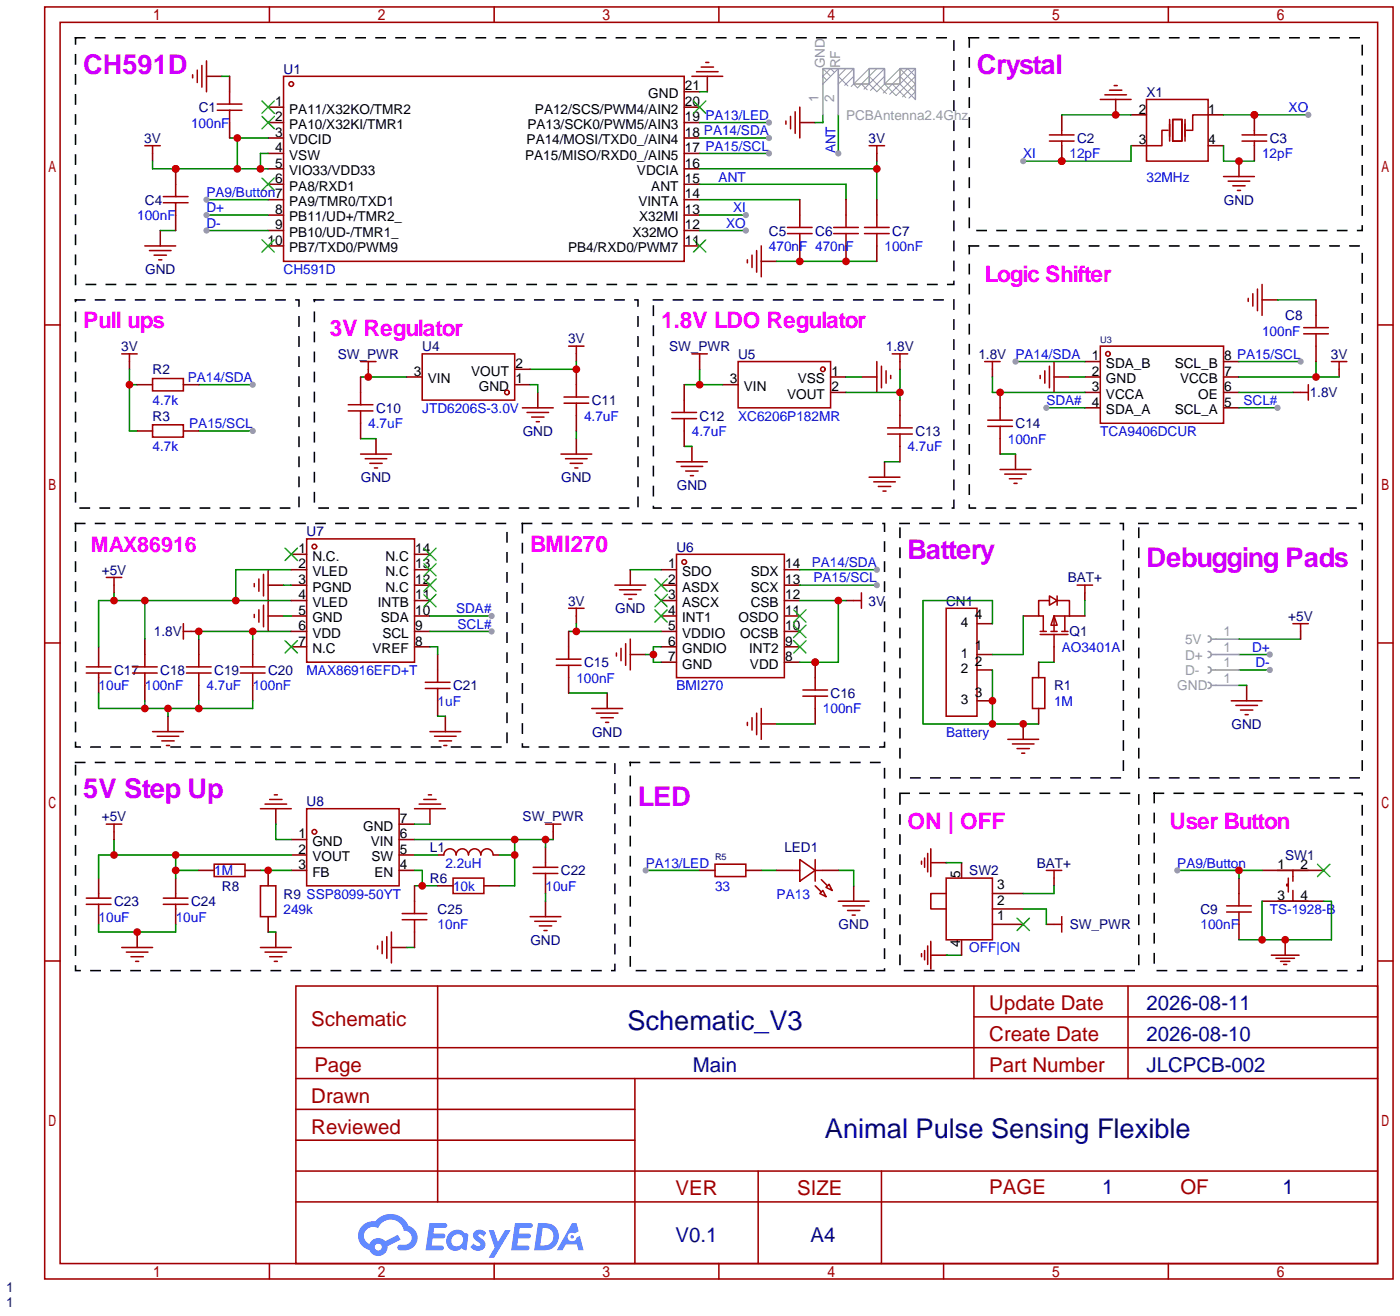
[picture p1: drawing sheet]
<svg xmlns="http://www.w3.org/2000/svg" width="231mm" height="217mm" viewBox="0 0 231 217" stroke-linecap="round" stroke-linejoin="round" font-family="sans-serif">
<g fill="none" stroke="#a10000" stroke-width=".25">
<path d="M7.4 1.1h222.2v209.6h-222.2zM9.9 3.7h217.2v204.5h-217.2zM44.4 1.1v2.6M81.4 1.1v2.6M118.5 1.1v2.6M155.5 1.1v2.6M192.6 1.1v2.6M7.4 53.5h2.5M227.1 53.5h2.5M7.4 105.9h2.5M227.1 105.9h2.5M7.4 158.3h2.5"/>
<path d="M227.1 158.3h2.5M48.8 177.7h178.3M48.8 172.6h178.3M48.8 162.4h178.3v45.8h-178.3zM72.1 162.4v35.6M104.6 177.7v30.5M160.5 167.5h66.6M160.5 162.4v15.3M185.9 162.4v15.3M48.8 198h178.3M48.8 192.9h178.3M48.8 182.8h55.8"/>
<path d="M48.8 187.8h55.8M125 192.9v15.3M145.3 192.9v15.3M44.4 208.2v2.5M81.4 208.2v2.5M118.5 208.2v2.5M155.5 208.2v2.5M192.6 208.2v2.5"/>
</g>
<g fill="#5487ff">
<path d="M78.3 202.8a1.3 1.3 0 0 1 1.8 .3l-.4 .6a.54 .54 0 0 0-.9-.2l.1 .1a2.32 2.32 0 0 1 1.1 1.4 1.36 1.36 0 0 1-1.1 1.1 1.36 1.36 0 0 1-1.4-.7l.6-.6a.64 .64 0 0 0 .5 .5 .64 .64 0 0 0 .6-.3l-.2-.2a1.6 1.6 0 0 1-1-1.6z"/>
<path d="M80.6 202.7h.8l.7 1.9 1.1-1.9h1l-2.8 4.5h-.8l.9-1.7z"/>
<path d="M70.8 201.5h1.6a1.31 1.31 0 0 1 1.3 .2 .4 .4 0 0 1-.4 .6h-1.7l-.2 .9h1.7a.4 .4 0 0 1 .3 .4 .4 .4 0 0 1-.4 .4h-1.7l-.2 1.2h.8a1.23 1.23 0 0 1 1.2 .2 .39 .39 0 0 1-.3 .6h-2.7z"/>
<path d="M84.9 201.5h1.6a1.32 1.32 0 0 1 1.3 .2 .39 .39 0 0 1-.4 .6h-1.7l-.2 .9h1.7a.4 .4 0 0 1 .3 .4 .4 .4 0 0 1-.4 .4h-1.7l-.2 1.2h.9a1.23 1.23 0 0 1 1.1 .2 .39 .39 0 0 1-.3 .6h-2.6z"/>
<path d="M94.3 201.5h.7l.4 1.3-.7 .4a.75 .75 0 0 0-1.1 .3 .75 .75 0 0 0 .5 1 .75 .75 0 0 0 .9-.6l.6-.3 .6 2.4h-.9l-.2-1h-1.9l-.5 1h-.9z"/>
<path d="M88.7 201.5l-.7 4.5h1.5a2.27 2.27 0 0 0 2.5-1.7 2.27 2.27 0 0 0-1.3-2.7zM89.5 202.3a1.5 1.5 0 0 1 1.7 1.5 1.5 1.5 0 0 1-1.9 1.4h-.3z"/>
<path d="M74.1 203.1a1.62 1.62 0 0 0-.4 2.1 1.62 1.62 0 0 0 2 .7l.4-.3 .4 .3 .4 .1 .3-2.5-.2-.3h-.4a1.58 1.58 0 0 0-2.5-.1zM74.7 203.6a.96 .96 0 0 1 1.5 0 .96 .96 0 0 1-.3 1.5 .95 .95 0 0 1-1.3-.1 .95 .95 0 0 1 .1-1.4z"/>
<path d="M59.7 201.9a2.37 2.37 0 0 0 1.2 4 1.54 1.54 0 0 0 1.7 1 1.54 1.54 0 0 0 1.3-1.6l2.1-1.1-.4-.8-2.1 1.1a1.57 1.57 0 0 0-2.6 .4 1.5 1.5 0 0 1-.7-2.1 1.5 1.5 0 0 1 2.1-.5 2.23 2.23 0 0 1 2.3-1.4 2.23 2.23 0 0 1 2 1.8 1.16 1.16 0 0 1 1.3 1.1 1.16 1.16 0 0 1-1.1 1.3h-.7a.47 .47 0 0 0-.6 .3 .47 .47 0 0 0 .4 .6 2.23 2.23 0 0 0 2.3-.7 2.23 2.23 0 0 0 .4-2.3 2.16 2.16 0 0 0-1.3-1.1 3.2 3.2 0 0 0-5.4-.7l-1.2 .1zM61.8 205.4a.58 .58 0 0 1 1.1 0 .58 .58 0 0 1-1.1 0z"/>
<circle cx="94.3" cy="203.8" r=".28"/>
</g>
<g fill="none" stroke="#a10000" stroke-width=".25">
<path d="M46.7 12.6h66.1v30.5h-66.1z"/>
<circle cx="48" cy="13.8" r=".38"/>
</g>
<g fill="none" stroke="#870000" stroke-width=".25">
<path d="M44.2 17.7h2.5M112.8 17.7h2.5M112.8 15.1h2.5M44.2 20.2h2.5M44.2 22.7h2.5M44.2 25.3h2.5M44.2 27.8h2.5M44.2 30.4h2.5M44.2 32.9h2.5M44.2 35.4h2.5M44.2 38h2.5M112.8 20.2h2.5"/>
<path d="M112.8 22.7h2.5M112.8 25.3h2.5M112.8 27.8h2.5M112.8 30.4h2.5M112.8 32.9h2.5M112.8 35.4h2.5M112.8 38h2.5M44.2 40.5h2.5M112.8 40.5h2.5"/>
</g>
<path d="M43.2 16.6l2 2.1M43.2 19.2l2 2M45.2 16.6l-2 2.1M45.2 19.2l-2 2M114.3 16.6l2 2.1M116.3 16.6l-2 2.1M43.2 29.3l2 2.1M43.2 39.5l2 2M45.2 29.3l-2 2.1M45.2 39.5l-2 2M114.3 39.5l2 2M116.3 39.5l-2 2" fill="none" stroke="#3c3" stroke-width=".25"/>
<path d="M34 35.4h10.2" fill="none" stroke="#008700" stroke-width=".25"/>
<circle cx="34" cy="35.4" r=".51" fill="#999"/>
<path d="M34 38h10.2" fill="none" stroke="#008700" stroke-width=".25"/>
<circle cx="34" cy="38" r=".51" fill="#999"/>
<path d="M116.6 12.6v2.5M131.8 20.2h2.6" fill="none" stroke="#870000" stroke-width=".25"/>
<path d="M114 12.6h5.1M114.8 11.8h3.6M115.6 11h2M116.3 10.3h.5M129.5 19.9v.5M130.3 19.2v2M131.1 18.4v3.6M131.8 17.7v5" fill="none" stroke="#a10000" stroke-width=".25"/>
<path d="M115.3 15.1h1.3M135.6 18.9v1.3h-1.2M138.2 18.9v6.4M115.3 30.4h24.1v2.5" fill="none" stroke="#008700" stroke-width=".25"/>
<path d="M12.4 86.2h71.2v36.9h-71.2z" fill="none" stroke="#000" stroke-width=".25" stroke-dasharray="1.5 1.8"/>
<circle cx="138.2" cy="25.3" r=".51" fill="#999"/>
<path d="M189 16.4h10.1v10.1h-10.1zM192.8 19.7v3.5M193.3 19.7h1.5v3.5h-1.5zM195.3 19.7v3.5M199.1 18.9h-2.5v2.6h-1M192.5 21.5h-1v2.5h-2.5" fill="none" stroke="#a10000" stroke-width=".25"/>
<path d="M186.4 18.9h2.6M199.1 18.9h2.6M186.4 24h2.6M199.1 24h2.6" fill="none" stroke="#870000" stroke-width=".25"/>
<path d="M186.4 24v2.5h-17.7" fill="none" stroke="#008700" stroke-width=".25"/>
<circle cx="175" cy="26.5" r=".63" fill="#c00"/>
<circle cx="168.7" cy="26.5" r=".51" fill="#999"/>
<path d="M201.7 18.9h13.9" fill="none" stroke="#008700" stroke-width=".25"/>
<circle cx="206.8" cy="18.9" r=".63" fill="#c00"/>
<circle cx="215.6" cy="18.9" r=".51" fill="#999"/>
<path d="M115.3 35.4h7.6" fill="none" stroke="#008700" stroke-width=".25"/>
<circle cx="122.9" cy="35.4" r=".51" fill="#999"/>
<path d="M115.3 38h7.6" fill="none" stroke="#008700" stroke-width=".25"/>
<circle cx="122.9" cy="38" r=".51" fill="#999"/>
<path d="M204.7 23.2h4.1M204.7 22.2h4.1" fill="none" stroke="#a10000" stroke-width=".25"/>
<path d="M206.8 18.9v2.6M206.8 24v2.5" fill="none" stroke="#870000" stroke-width=".25"/>
<circle cx="206.8" cy="18.9" r=".63" fill="#c00"/>
<path d="M173 23.2h4M173 22.2h4M206.8 21.5v.7M206.8 23.2v.8" fill="none" stroke="#a10000" stroke-width=".25"/>
<path d="M175 24v2.5" fill="none" stroke="#870000" stroke-width=".25"/>
<circle cx="175" cy="26.5" r=".63" fill="#c00"/>
<path d="M175 18.9v2.6M183.9 16.4v2.5" fill="none" stroke="#870000" stroke-width=".25"/>
<path d="M175 21.5v.7M175 23.2v.8" fill="none" stroke="#a10000" stroke-width=".25"/>
<path d="M175 18.9h11.4M201.7 24v2.5h5.1" fill="none" stroke="#008700" stroke-width=".25"/>
<circle cx="183.9" cy="18.9" r=".63" fill="#c00"/>
<path d="M181.4 16.4h5M182.1 15.6h3.6M182.9 14.9h2M183.6 14.1h.5" fill="none" stroke="#a10000" stroke-width=".25"/>
<path d="M204.2 26.5v2.6" fill="none" stroke="#870000" stroke-width=".25"/>
<circle cx="204.2" cy="26.5" r=".63" fill="#c00"/>
<path d="M23.9 24h2.5M25.1 24v1.3M201.7 29.1h5.1M202.4 29.8h3.6M203.2 30.6h2M204 31.4h.5M123.2 42.8v.5M124 42v2.1M124.7 41.3v3.5M125.5 40.5v5.1" fill="none" stroke="#a10000" stroke-width=".25"/>
<path d="M25.1 25.3v1.2M125.5 43.1h2.5" fill="none" stroke="#870000" stroke-width=".25"/>
<path d="M115.3 27.8h29.2M115.3 32.9h16.5M144.5 26.5v6.4M128 43.1h16.5" fill="none" stroke="#008700" stroke-width=".25"/>
<circle cx="144.5" cy="27.8" r=".63" fill="#c00"/>
<path d="M34 12.6h2.6M26.4 38v2.5" fill="none" stroke="#870000" stroke-width=".25"/>
<path d="M31.7 12.3v.5M32.5 11.6v2M33.3 10.8v3.6M34 10v5.1M23.9 40.5h5.1M24.6 41.3h3.6M25.4 42h2M26.2 42.8h.5" fill="none" stroke="#a10000" stroke-width=".25"/>
<path d="M36.6 12.6h1.2M25.1 26.5v1.3h19.1M26.4 38h2.6M37.8 22.7h6.4M39.1 22.7v5.1M44.2 25.3h-1.3v2.5" fill="none" stroke="#008700" stroke-width=".25"/>
<g fill="#c00">
<circle cx="39.1" cy="22.7" r=".63"/>
<circle cx="42.9" cy="27.8" r=".63"/>
<circle cx="39.1" cy="27.8" r=".63"/>
<circle cx="29" cy="27.8" r=".63"/>
</g>
<path d="M144.5 25.3v1.2M21.3 59.6v1.2M95 58.3v1.3M220.7 60.8v1.3M139.4 98.9h1.3M95 101.5v1.2M140.7 145.9v2.6" fill="none" stroke="#870000" stroke-width=".25"/>
<g fill="none" stroke="#a10000" stroke-width=".25">
<path d="M143.3 24h2.5M144.5 24v1.3M20.1 58.3h2.5M21.3 58.3v1.3M93.7 57h2.6M95 57v1.3M219.5 59.6h2.5M220.7 59.6v1.2M140.7 98.9h1.3M142 97.7v2.5M93.7 100.2h2.6M95 100.2v1.3"/>
<path d="M138.2 148.5h5.1M138.9 149.2h3.6M139.7 150h2M140.5 150.7h.5"/>
</g>
<path d="M21.3 63.4h1.3M21.3 60.8v10.2h1.3M125.5 143.4h2.5M138.2 143.4h2.5v2.5" fill="none" stroke="#008700" stroke-width=".25"/>
<circle cx="21.3" cy="63.4" r=".63" fill="#c00"/>
<path d="M106.4 143.4h8.9" fill="none" stroke="#008700" stroke-width=".25"/>
<circle cx="106.4" cy="143.4" r=".51" fill="#999"/>
<path d="M32.8 63.4h8.9" fill="none" stroke="#008700" stroke-width=".25"/>
<circle cx="41.7" cy="63.4" r=".51" fill="#999"/>
<path d="M32.8 71h8.9" fill="none" stroke="#008700" stroke-width=".25"/>
<circle cx="41.7" cy="71" r=".51" fill="#999"/>
<g fill="none" stroke="#999" stroke-width=".16">
<path d="M135.6 11.3l1.3 1.3M137.5 11.9l-.6-.6-1.3 1.3 .7 .6M138.2 11.3l-2.6 2.5M139.4 11.3l-1.2 1.3 1.6 1.6M140.7 11.3l-2.5 2.5M140.7 12.6l-1.5 1.5M142 13.8l.9 1M143.3 12.6l2.8 2.8M143.3 11.3l-3 3M143.3 13.8l1.2 1.3 3.8-3.8 2.6 2.5-2.1 2.2M144.5 11.3l-3.1 3.2-.7-.7M145.8 12.6l-2.3 2.3"/>
<path d="M145.8 13.8l1.9 1.9 3.2-3.1-1.3-1.3-4 4M145.8 11.3l-3.4 3.4M147.1 13.8l2.2 2.3M148.3 12.6l2.6 2.5-1.1 1.1M148.3 13.8l2.6 2.6M150.9 11.3l-4.3 4.2"/>
</g>
<path d="M138.2 11.3h-2.6v7.6M150.9 16.4v-5.1h-2.6v2.5h-2.5v-2.5h-2.5v2.5h-2.6v-2.5h-2.5v7.6" fill="none" stroke="#999" stroke-width=".25"/>
<path d="M204.2 107.8h5.1" fill="none" stroke="#008700" stroke-width=".25"/>
<circle cx="209.3" cy="107.8" r=".51" fill="#999"/>
<path d="M204.2 110.4h5.1" fill="none" stroke="#008700" stroke-width=".25"/>
<circle cx="209.3" cy="110.4" r=".51" fill="#999"/>
<path d="M199.1 104.8a.51 .51 0 0 1 .5 .5 .51 .51 0 0 1-.5 .5M199.1 107.3a.51 .51 0 0 1 .5 .5 .51 .51 0 0 1-.5 .5M199.1 112.4a.51 .51 0 0 1 .5 .5 .51 .51 0 0 1-.5 .5M199.1 109.9a.51 .51 0 0 1 .5 .5 .51 .51 0 0 1-.5 .5M199.6 105.3h4.6M199.6 107.8h4.6M199.6 112.9h4.6M199.6 110.4h4.6" fill="none" stroke="#999" stroke-width=".25"/>
<path d="M12.4 6.2h144.8v40.7h-144.8zM159.8 6.2h64.7v31.8h-64.7zM51.8 49.4h53.4v34.3h-53.4zM148.3 86.2h36.9v41.9h-36.9zM187.7 86.2h36.8v41.9h-36.8zM12.4 125.6h88.9v34.3h-88.9zM103.9 125.6h41.9v34.3h-41.9z" fill="none" stroke="#000" stroke-width=".25" stroke-dasharray="1.5 1.8"/>
<path d="M95 59.6v1.2h-7.6M59.4 62.1h7.7M59.4 72.3h2.6M95 71v1.3M112.8 63.4h6.3M115.3 60.8v2.6" fill="none" stroke="#008700" stroke-width=".25"/>
<path d="M62 72.3v2.5M88.6 64.6v2.6M95 72.3v2.5M119.1 63.4h2.6M136.9 62.1h2.5M136.9 64.6h2.5M168.7 119.3v2.5M205.5 112.9v2.5" fill="none" stroke="#870000" stroke-width=".25"/>
<g fill="none" stroke="#a10000" stroke-width=".25">
<path d="M121.7 59.6h15.2v7.6h-15.2zM59.4 74.8h5.1M60.2 75.6h3.6M61 76.3h2M61.7 77.1h.5M86.1 67.2h5.1M86.9 67.9h3.5M87.6 68.7h2.1M88.4 69.5h.5M92.5 74.8h5M93.2 75.6h3.6M94 76.3h2"/>
<path d="M94.7 77.1h.5M202.9 115.4h5.1M203.7 116.2h3.6M204.5 117h2M205.2 117.7h.5M166.1 121.8h5.1M166.9 122.6h3.5M167.6 123.3h2.1M168.4 124.1h.5"/>
<circle cx="135.6" cy="60.8" r=".38"/>
</g>
<circle cx="115.3" cy="63.4" r=".63" fill="#c00"/>
<path d="M142 62.1h2.5" fill="none" stroke="#870000" stroke-width=".25"/>
<path d="M144.5 59.6v5M145.3 60.3v3.6M146 61.1v2M146.8 61.8v.6" fill="none" stroke="#a10000" stroke-width=".25"/>
<path d="M139.4 62.1h2.6M139.4 64.6h8.9M148.3 60.8v5.1" fill="none" stroke="#008700" stroke-width=".25"/>
<circle cx="148.3" cy="64.6" r=".63" fill="#c00"/>
<path d="M148.3 59.6v1.2M60.7 60.8v1.3M114 73.5v2.6M145.8 76.1v2.5M163.6 60.8v1.3M213.1 64.6h1.3M31.5 104h1.3M173.7 144.7v1.2" fill="none" stroke="#870000" stroke-width=".25"/>
<g fill="none" stroke="#a10000" stroke-width=".25">
<path d="M147.1 58.3h2.5M148.3 58.3v1.3M162.3 59.6h2.5M163.6 59.6v1.2M111.5 76.1h5.1M112.3 76.8h3.5M113 77.6h2.1M113.8 78.4h.5M143.3 78.6h5M144 79.4h3.6M214.4 64.6h1.2M215.6 63.4v2.5"/>
<path d="M144.8 80.1h2M145.5 80.9h.5M30.2 102.7v2.6M30.2 104h1.3M172.5 143.4h2.5M173.7 143.4v1.3"/>
</g>
<path d="M112.8 73.5h1.2M145.8 76.1h2.5" fill="none" stroke="#008700" stroke-width=".25"/>
<path d="M107.7 49.4h49.5v34.3h-49.5zM159.8 40.5h64.7v43.2h-64.7zM86.1 86.2h59.7v36.9h-59.7z" fill="none" stroke="#000" stroke-width=".25" stroke-dasharray="1.5 1.8"/>
<circle cx="60.7" cy="62.1" r=".63" fill="#c00"/>
<g fill="none" stroke="#a10000" stroke-width=".25">
<path d="M59.4 59.6h2.6M60.7 59.6v1.2M114 58.3h2.6M115.3 58.3v1.3M173.7 59.6v5M205.7 49.1v.6M206.5 48.4v2M207.3 47.6v3.6M208 46.9v5M95 66.4v2.1M110.7 69h4.1M110.7 67.9h4.1"/>
<path d="M112.8 65.9v2M112.8 69v2M146.3 71.5h4.1M146.3 70.5h4.1M148.3 68.5v2M148.3 71.5v2M164.8 77.3h5.1M165.6 78.1h3.6M166.4 78.9h2M167.1 79.6h.5M171.4 61.8v.6M172.2 61.1v2"/>
<path d="M173 60.3v3.6M41.9 96.1v.5M42.7 95.4v2M43.4 94.6v3.6M43.4 99.7v3.6M44.2 93.9v10.1M101.3 96.4h5.1M102.1 97.2h3.6M102.9 97.9h2M103.6 98.7h.5M111.5 91.3h17.8v20.3h-17.8zM173 98.9h-1.8v2.6h.8v2.5"/>
<path d="M173 98.2l1.2 .7-1.2 .8zM174.2 98.9h2.1v2.6h-2.6v2.5M174.2 98.2v1.5M177.5 96.4h2.6M178.8 96.4v1.3M14.2 110.9h4.1M14.2 109.9h4.1M16.3 109.1v.8M16.3 110.9v.7M30.7 109.9h4.1M30.7 110.9h4.1M32.8 107.8v2.1"/>
<path d="M32.8 110.9v2M41.9 101.2v.5M42.7 100.5v2M97.5 116.7h5.1M98.3 117.5h3.6M99.1 118.2h2M99.8 119h.5M101.6 107.6v.5M102.4 106.8v2M103.1 106v3.6M103.9 105.3v5.1M123.2 119v.5"/>
<path d="M124 118.2v2.1M124.7 117.5v3.5M125.5 116.7v5.1M156 100.2h5v17.8h-5zM171.4 104.5h4.6M171.5 104h1M173.2 104h1M173.7 101.5l.5 1.5h-1zM173.7 104.5v2.1M175 104h1M175.5 101.5v2.5M25.1 120.5h5.1"/>
<path d="M25.9 121.3h3.6M26.7 122h2M27.4 122.8h.5M70.9 120.5h5M71.6 121.3h3.6M72.4 122h2M73.2 122.8h.5M89.9 135.8h2.6M91.2 135.8v1.2M153.4 139.8v4.6M14.2 149h4.1M14.2 148h4.1"/>
<path d="M16.3 147.2v.8M16.3 149v.7M26.9 149h4.1M26.9 148h4.1M29 147.2v.8M29 149v.7M87.9 143.9h4M87.9 142.9h4M89.9 142.1v.8M89.9 143.9v.8M151.9 141.9v.5M151.9 157.1v.5"/>
<path d="M152.4 141.4v1.5M152.4 156.6v1.5M152.9 140.6v3M152.9 155.8v3.1M153.4 142.1h2.6M153.4 155.1v4.5M153.4 157.4h2.6M173.7 152.3h1.3M175 151v2.5M209.5 157.4h4.6M210.3 157.9h3.1M211.1 158.4h1.5"/>
<path d="M211.6 158.9h.5M211.8 154.8v2.6"/>
<circle cx="112.8" cy="92.6" r=".38"/>
</g>
<g fill="none" stroke="#870000" stroke-width=".25">
<path d="M115.3 59.6v1.2M208 49.4h2.6M95 60.8v2.6M112.8 63.4v2.5M112.8 71v2.5M148.3 65.9v2.6M148.3 73.5v2.6M167.4 74.8v2.5M173.7 62.1h2.6M44.2 96.4h2.5M103.9 93.9v2.5M109 93.9h2.5"/>
<path d="M109 96.4h2.5M109 98.9h2.5M129.3 93.9h2.5M129.3 96.4h2.5M129.3 98.9h2.5M178.8 97.7v1.2M16.3 106.6v2.5M16.3 111.6v2.6M27.7 118v2.5M32.8 105.3v2.5M32.8 112.9v2.5M44.2 101.5h2.5"/>
<path d="M73.4 118v2.5M100.1 114.2v2.5M103.9 107.8h2.5M109 101.5h2.5M109 104h2.5M109 106.6h2.5M109 109.1h2.5M125.5 119.3h2.5M129.3 101.5h2.5M129.3 104h2.5M129.3 106.6h2.5M129.3 109.1h2.5"/>
<path d="M161 107.8h2.6M161 110.4h2.6M161 115.4h2.6M161 102.7h2.6M168.7 101.5h2.5M173.7 106.6v2.5M176.3 101.5h2.5M89.9 139.6v2.5M91.2 137v1.3M16.3 144.7v2.5M16.3 149.7v2.6M29 144.7v2.5"/>
<path d="M29 149.7v2.6M89.9 144.7v2.5M156 142.1h.1M156 157.4h.1M172.5 152.3h1.2M211.8 154.8h.1"/>
</g>
<path d="M178.8 98.9v2.6M168.7 101.5v6.3h-5.1M156 157.4h2.5" fill="none" stroke="#008700" stroke-width=".25"/>
<path d="M12.4 49.4h36.9v34.3h-36.9zM148.3 130.7h39.4v29.2h-39.4zM190.2 130.7h34.3v29.2h-34.3z" fill="none" stroke="#000" stroke-width=".25" stroke-dasharray="1.5 1.8"/>
<path d="M107.9 95.4l2.1 2M107.9 97.9l2.1 2M110 95.4l-2.1 2M110 97.9l-2.1 2M107.9 100.5l2.1 2M110 100.5l-2.1 2M130.8 105.5l2 2.1M130.8 103l2 2M130.8 100.5l2 2M132.8 105.5l-2 2.1M132.8 103l-2 2M132.8 100.5l-2 2" fill="none" stroke="#3c3" stroke-width=".25"/>
<circle cx="95" cy="60.8" r=".63" fill="#c00"/>
<path d="M57.4 66.7h4.1M57.4 67.7h4.1M59.4 64.6v2.1M59.4 67.7v2M93 65.4h4M93 66.4h4M95 63.4v2" fill="none" stroke="#a10000" stroke-width=".25"/>
<path d="M59.4 62.1v2.5M59.4 69.7v2.6M95 68.5v2.5" fill="none" stroke="#870000" stroke-width=".25"/>
<path d="M103.9 93.9h5.1M106.4 107.8h1.3M109 106.6h-1.3v2.5h1.3M171.2 109.1h2.5" fill="none" stroke="#008700" stroke-width=".25"/>
<circle cx="107.7" cy="107.8" r=".63" fill="#c00"/>
<path d="M131.8 96.4h12.7" fill="none" stroke="#008700" stroke-width=".25"/>
<circle cx="144.5" cy="96.4" r=".51" fill="#999"/>
<path d="M131.8 93.9h12.7" fill="none" stroke="#008700" stroke-width=".25"/>
<circle cx="144.5" cy="93.9" r=".51" fill="#999"/>
<path d="M131.8 98.9h7.6M138.2 98.9v10.2h-6.4" fill="none" stroke="#008700" stroke-width=".25"/>
<g fill="#c00">
<circle cx="138.2" cy="98.9" r=".63"/>
<circle cx="134.4" cy="109.1" r=".63"/>
</g>
<path d="M93.7 104h15.3M95 102.7v1.3M128 119.3h6.4" fill="none" stroke="#008700" stroke-width=".25"/>
<circle cx="95" cy="104" r=".63" fill="#c00"/>
<path d="M216.9 59.6v2.5M163.6 62.1v2.5h15.2M164.8 74.8h2.6M204.2 64.6h8.9M204.2 62.1h16.5M93.7 114.2h6.4" fill="none" stroke="#008700" stroke-width=".25"/>
<g fill="none" stroke="#a10000" stroke-width=".25">
<path d="M181.4 57h20.3v12.7h-20.3z"/>
<circle cx="182.6" cy="58.3" r=".38"/>
</g>
<path d="M178.8 59.6h2.6M201.7 59.6h2.5M178.8 62.1h2.6M178.8 64.6h2.6M178.8 67.2h2.6M201.7 62.1h2.5M201.7 64.6h2.5M201.7 67.2h2.5" fill="none" stroke="#870000" stroke-width=".25"/>
<circle cx="216.9" cy="62.1" r=".63" fill="#c00"/>
<path d="M172.5 67.2h6.3" fill="none" stroke="#008700" stroke-width=".25"/>
<circle cx="172.5" cy="67.2" r=".51" fill="#999"/>
<path d="M167.4 59.6h11.4M176.3 62.1h2.5" fill="none" stroke="#008700" stroke-width=".25"/>
<circle cx="167.4" cy="59.6" r=".51" fill="#999"/>
<path d="M204.2 67.2h6.4" fill="none" stroke="#008700" stroke-width=".25"/>
<circle cx="210.6" cy="67.2" r=".51" fill="#999"/>
<path d="M204.2 59.6h10.2" fill="none" stroke="#008700" stroke-width=".25"/>
<circle cx="214.4" cy="59.6" r=".51" fill="#999"/>
<path d="M115.3 22.7h11.4M210.6 49.4h6.3" fill="none" stroke="#008700" stroke-width=".25"/>
<circle cx="126.7" cy="22.7" r=".51" fill="#999"/>
<path d="M67.1 62.1h2.5M84.8 60.8h2.6M84.8 63.4h2.6" fill="none" stroke="#870000" stroke-width=".25"/>
<g fill="none" stroke="#a10000" stroke-width=".25">
<path d="M69.6 58.3h15.2v7.6h-15.2z"/>
<circle cx="83.6" cy="64.6" r=".38"/>
</g>
<path d="M115.3 25.3h11.4M87.4 63.4h1.2v1.2" fill="none" stroke="#008700" stroke-width=".25"/>
<circle cx="126.7" cy="25.3" r=".51" fill="#999"/>
<path d="M115.3 20.2h11.4" fill="none" stroke="#008700" stroke-width=".25"/>
<circle cx="126.7" cy="20.2" r=".51" fill="#999"/>
<path d="M34 32.9h10.2" fill="none" stroke="#008700" stroke-width=".25"/>
<circle cx="34" cy="32.9" r=".51" fill="#999"/>
<path d="M137.4 38.5h4.1M156 144.7h7.6v10.1h-7.6zM156 147.2h-2.6v2.5h2.6" fill="none" stroke="#a10000" stroke-width=".25"/>
<path d="M139.4 40.5v2.6M158.5 142.1v2.6M158.5 154.8v2.6M163.6 147.2h5.1M163.6 149.7h5.1M163.6 152.3h5.1" fill="none" stroke="#870000" stroke-width=".25"/>
<path d="M167.6 151.3l2.1 2M169.7 151.3l-2.1 2" fill="none" stroke="#3c3" stroke-width=".25"/>
<path d="M204.2 112.9h1.3M156 142.1h2.5M168.7 149.7h3.8v2.6M173.7 145.9v1.3h-5" fill="none" stroke="#008700" stroke-width=".25"/>
<circle cx="139.4" cy="43.1" r=".63" fill="#c00"/>
<path d="M129.8 38.5h4.1M137.4 37.5h4.1M139.4 35.4v2.1M139.4 38.5v2" fill="none" stroke="#a10000" stroke-width=".25"/>
<path d="M139.4 32.9v2.5M131.8 40.5v2.6" fill="none" stroke="#870000" stroke-width=".25"/>
<circle cx="131.8" cy="43.1" r=".63" fill="#c00"/>
<path d="M26.9 33.4h4.1M26.9 32.4h4.1M29 30.4v2M129.8 37.5h4.1M131.8 35.4v2.1M131.8 38.5v2M142.5 38.5h4.1M142.5 37.5h4.1M144.5 35.4v2.1M144.5 38.5v2" fill="none" stroke="#a10000" stroke-width=".25"/>
<path d="M29 27.8v2.6M29 35.4v2.6M131.8 32.9v2.5M144.5 32.9v2.5M144.5 40.5v2.6" fill="none" stroke="#870000" stroke-width=".25"/>
<circle cx="29" cy="27.8" r=".63" fill="#c00"/>
<g fill="none" stroke="#a10000" stroke-width=".25">
<path d="M35.8 17.1h4.1M35.8 18.2h4.1M37.8 15.1v2M37.8 18.2v2M29 33.4v2M214.9 54h4M214.9 55h4M216.9 51.9v2.1M216.9 55v2M162.8 69.2h4.1M162.8 70.2h4.1M164.8 67.2v2"/>
<path d="M202.2 149.2h4M202.2 150.2h4M204.2 147.2v2M204.2 150.2v2.1"/>
</g>
<path d="M37.8 12.6v2.5M37.8 20.2v2.5M216.9 49.4v2.5M216.9 57v2.6M164.8 64.6v2.6M164.8 72.3v2.5M204.2 144.7v2.5M204.2 152.3v2.5" fill="none" stroke="#870000" stroke-width=".25"/>
<circle cx="164.8" cy="64.6" r=".63" fill="#c00"/>
<path d="M164.8 70.2v2.1M91.7 109.6h4.1M91.7 108.6h4.1M93.7 106.6v2M93.7 109.6v2M132.3 113.7h4.1M132.3 114.7h4.1M134.4 111.6v2.1" fill="none" stroke="#a10000" stroke-width=".25"/>
<path d="M93.7 104v2.6M93.7 111.6v2.6M134.4 109.1v2.5M134.4 116.7v2.6" fill="none" stroke="#870000" stroke-width=".25"/>
<circle cx="134.4" cy="109.1" r=".63" fill="#c00"/>
<g fill="none" stroke="#a10000" stroke-width=".25">
<path d="M25.1 62.4h5.1v2h-5.1zM25.1 70h5.1v2h-5.1zM21.8 110.9h4.1M21.8 109.9h4.1M23.9 107.8v2.1M23.9 110.9v2M39.6 109.9h4.1M39.6 110.9h4.1M41.7 107.8v2.1M41.7 110.9v2M134.4 114.7v2M117.9 142.4h5v2h-5z"/>
<path d="M130.6 143.4h1.2M131.8 141.6l2.6 1.8-2.6 1.8zM134.4 141.6v3.6M134.4 145.9l1 1M134.4 143.4h1.2M135.1 147.2l.5-.5 .5 1zM135.4 144.9l1 1M136.1 146.2l.6-.5 .5 1z"/>
</g>
<path d="M22.6 63.4h2.5M22.6 71h2.5M30.2 63.4h2.6M30.2 71h2.6M23.9 105.3v2.5M23.9 112.9v2.5M41.7 105.3v2.5M41.7 112.9v2.5M115.3 143.4h2.6M122.9 143.4h2.6M128 143.4h2.6M135.6 143.4h2.6" fill="none" stroke="#870000" stroke-width=".25"/>
<path d="M163.6 102.7v-3.8h-11.5v20.4h19.1M163.6 110.4v8.9" fill="none" stroke="#008700" stroke-width=".25"/>
<g fill="#c00">
<circle cx="168.7" cy="119.3" r=".63"/>
<circle cx="163.6" cy="119.3" r=".63"/>
<circle cx="163.6" cy="115.4" r=".63"/>
</g>
<path d="M210.6 143.4h5M210.6 148.5h5M212.3 145.7h-.2v.2h.2M212.3 144.7v2.2M213.1 143.4v1.8M213.1 146.7v1.8" fill="none" stroke="#a10000" stroke-width=".25"/>
<path d="M208 143.4h10.2M208 148.5h10.2" fill="none" stroke="#870000" stroke-width=".25"/>
<path d="M217.2 142.4l2 2M219.2 142.4l-2 2" fill="none" stroke="#3c3" stroke-width=".25"/>
<path d="M208 148.5v6.3M218.2 148.5h1.3v6.3h-15.3" fill="none" stroke="#008700" stroke-width=".25"/>
<g fill="#c00">
<circle cx="211.8" cy="154.8" r=".63"/>
<circle cx="208" cy="154.8" r=".63"/>
</g>
<path d="M194.1 143.4h13.9M204.2 143.4v1.3" fill="none" stroke="#008700" stroke-width=".25"/>
<circle cx="204.2" cy="143.4" r=".63" fill="#c00"/>
<circle cx="194.1" cy="143.4" r=".51" fill="#999"/>
<path d="M18.8 97.7v1.2M23.9 98.9v6.4M48 93.9h-9.1v5M48 98.9h-31.7v7.7M204.2 105.3h10.2" fill="none" stroke="#008700" stroke-width=".25"/>
<g fill="#c00">
<circle cx="23.9" cy="98.9" r=".63"/>
<circle cx="18.8" cy="98.9" r=".63"/>
<circle cx="38.9" cy="98.9" r=".63"/>
</g>
<path d="M16.3 114.2v2.5h25.4v-1.3M23.9 115.4v1.3M27.7 116.7v1.3M32.8 115.4v1.3" fill="none" stroke="#008700" stroke-width=".25"/>
<g fill="#c00">
<circle cx="23.9" cy="116.7" r=".63"/>
<circle cx="27.7" cy="116.7" r=".63"/>
<circle cx="32.8" cy="116.7" r=".63"/>
</g>
<path d="M41.7 104v1.3M48 104h-15.2v1.3" fill="none" stroke="#008700" stroke-width=".25"/>
<g fill="#c00">
<circle cx="41.7" cy="104" r=".63"/>
<circle cx="32.8" cy="104" r=".63"/>
</g>
<g fill="none" stroke="#a10000" stroke-width=".25">
<path d="M50.5 88.8h17.8v20.3h-17.8z"/>
<circle cx="51.8" cy="90" r=".38"/>
</g>
<g fill="none" stroke="#870000" stroke-width=".25">
<path d="M48 91.3h2.5M48 93.9h2.5M48 96.4h2.5M48 98.9h2.5M68.3 91.3h2.6M68.3 93.9h2.6M68.3 96.4h2.6M68.3 98.9h2.6M48 101.5h2.5M48 104h2.5M48 106.6h2.5M68.3 101.5h2.6"/>
<path d="M68.3 104h2.6M68.3 106.6h2.6"/>
</g>
<path d="M47 90.3l2 2M49 90.3l-2 2M69.8 97.9l2.1 2M69.8 95.4l2.1 2M69.8 92.8l2.1 2.1M69.8 90.3l2.1 2M71.9 97.9l-2.1 2M71.9 95.4l-2.1 2M71.9 92.8l-2.1 2.1M71.9 90.3l-2.1 2M47 105.5l2 2.1M49 105.5l-2 2.1" fill="none" stroke="#3c3" stroke-width=".25"/>
<path d="M46.7 96.4h1.3M46.7 101.5h1.3M70.9 101.5h10.1" fill="none" stroke="#008700" stroke-width=".25"/>
<circle cx="81" cy="101.5" r=".51" fill="#999"/>
<path d="M70.9 104h10.1" fill="none" stroke="#008700" stroke-width=".25"/>
<circle cx="81" cy="104" r=".51" fill="#999"/>
<g fill="none" stroke="#a10000" stroke-width=".25">
<path d="M70.1 112.4h4.1M70.1 113.4h4.1M72.1 110.4v2M72.1 113.4v2M42.9 133.2h5.1M43.7 132.5h3.5M44.4 131.7h2.1M45.2 130.9h.5M50.5 133.2h15.3v12.7h-15.3zM68.3 133.2h5.1M69.1 132.5h3.5M69.8 131.7h2.1"/>
<path d="M70.6 130.9h.5M20.1 156.1h5M20.8 156.8h3.6M21.6 157.6h2M22.4 158.4h.5M42.9 156.1h5.1M43.7 156.8h3.5M44.4 157.6h2.1M45.2 158.4h.5M62.2 155.8v.5M63 155.1v2M63.8 154.3v3.6"/>
<path d="M64.5 153.5v5.1M73.2 140.8a1.02 1.02 0 0 1 1-1 1.02 1.02 0 0 1 1 1 1.02 1.02 0 0 1 1-1 1.02 1.02 0 0 1 1 1 1.02 1.02 0 0 1 1-1 1.02 1.02 0 0 1 1 1 1.02 1.02 0 0 1 1.1-1 1.02 1.02 0 0 1 1 1M87.4 151h5.1M88.1 151.8h3.6M88.9 152.5h2M89.7 153.3h.5"/>
<circle cx="51.8" cy="137" r=".38"/>
</g>
<g fill="none" stroke="#870000" stroke-width=".25">
<path d="M72.1 107.8v2.6M72.1 115.4v2.6M45.5 133.2v2.6M48 138.3h2.5M65.8 135.8h2.5M65.8 138.3h2.5M70.9 133.2v2.6M22.6 153.5v2.6M45.5 153.5v2.6M48 140.8h2.5M48 143.4h2.5M64.5 156.1h2.6"/>
<path d="M65.8 140.8h2.5M65.8 143.4h2.5M72.1 140.8h1.1M81.3 140.8h1M89.9 148.5v2.5"/>
</g>
<path d="M70.9 106.6h1.2v1.2M72.1 118h1.3M45.5 135.8v2.5h2.5M68.3 135.8h2.6M68.3 138.3h22.9M84.8 138.3v7.6h-2.5M89.9 138.3v1.3M82.3 140.8h2.5" fill="none" stroke="#008700" stroke-width=".25"/>
<g fill="#c00">
<circle cx="89.9" cy="138.3" r=".63"/>
<circle cx="84.8" cy="138.3" r=".63"/>
<circle cx="84.8" cy="140.8" r=".63"/>
</g>
<path d="M68.3 145.9h3.8M68.3 140.8h3.8M68.3 143.4h1.3v2.5M89.9 147.2v1.3" fill="none" stroke="#008700" stroke-width=".25"/>
<circle cx="69.6" cy="145.9" r=".63" fill="#c00"/>
<path d="M18.8 138.3v2.5M29 143.4h3.8M29 140.8v3.9M48 140.8h-31.7v3.9M67.1 156.1h1.2" fill="none" stroke="#008700" stroke-width=".25"/>
<g fill="#c00">
<circle cx="29" cy="143.4" r=".63"/>
<circle cx="29" cy="140.8" r=".63"/>
<circle cx="18.8" cy="140.8" r=".63"/>
</g>
<path d="M18.8 96.4v1.3M214.4 104v1.3M18.8 137v1.3" fill="none" stroke="#870000" stroke-width=".25"/>
<path d="M17.5 95.1h2.6M18.8 95.1v1.3M213.1 102.7h2.5M214.4 102.7v1.3M17.5 135.8h2.6M18.8 135.8v1.2" fill="none" stroke="#a10000" stroke-width=".25"/>
<path d="M16.3 152.3v1.2h12.7v-1.2M42.9 143.4h5.1" fill="none" stroke="#008700" stroke-width=".25"/>
<circle cx="22.6" cy="153.5" r=".63" fill="#c00"/>
<path d="M44.2 153.5h1.3" fill="none" stroke="#008700" stroke-width=".25"/>
<path d="M171.2 109.1v2.5M171.2 116.7v2.6M32.8 143.4h2.5M40.4 143.4h2.5M44.2 143.4v2.5M68.3 145.9v2.6M68.3 153.5v2.6M72.1 145.9h2.6M79.8 145.9h2.5" fill="none" stroke="#870000" stroke-width=".25"/>
<path d="M170.2 111.6h2v5.1h-2zM35.3 142.4h5.1v2h-5.1zM42.9 145.9h2.6v5.1h-2.6zM66.3 150.5h4.1M66.3 151.5h4.1M68.3 148.5v2M68.3 151.5v2M74.7 144.7h5.1v2.5h-5.1z" fill="none" stroke="#a10000" stroke-width=".25"/>
<circle cx="44.2" cy="143.4" r=".63" fill="#c00"/>
<path d="M44.2 151v2.5" fill="none" stroke="#870000" stroke-width=".25"/>
<g font-size="4.5" fill="#c0f">
<text x="13.7" y="12.1">CH591D</text>
<text x="161" y="12.1">Crystal</text>
<text x="149.6" y="92.1">Battery</text>
<text x="189" y="93.4">Debugging Pads</text>
<text x="13.7" y="131.5">5V Step Up</text>
<text x="105.2" y="132.8">LED</text>
</g>
<g font-size="4.5" fill="#000080">
<text x="103.4" y="169.6">Schematic_V3</text>
<text x="136" y="187.4">Animal Pulse Sensing Flexible</text>
</g>
<g font-size="3.7" fill="#f0f">
<text x="162.3" y="46.4">Logic Shifter</text>
<text x="13.7" y="54">Pull ups</text>
<text x="54.4" y="55.3">3V Regulator</text>
<text x="109" y="54">1.8V LDO Regulator</text>
<text x="87.4" y="90.9">BMI270</text>
<text x="149.6" y="136.6">ON | OFF</text>
<text x="192.8" y="136.6">User Button</text>
</g>
<text font-size="3.5" fill="#f0f" x="15" y="90.9">MAX86916</text>
<g font-size="3.4" fill="#a00000">
<text x="163.1" y="166.4">Update Date</text>
<text x="51.3" y="169">Schematic</text>
<text x="163.1" y="171.5">Create Date</text>
<text x="51.8" y="176.6">Page</text>
<text x="163.1" y="176.6">Part Number</text>
<text x="51.3" y="181.7">Drawn</text>
<text x="51.3" y="186.7">Reviewed</text>
<text x="111.4" y="196.9">VER</text>
<text x="131.4" y="196.9">SIZE</text>
<text x="163.1" y="196.7">PAGE</text>
<text x="194.6" y="196.7">OF</text>
</g>
<g font-size="3.4" fill="#000080">
<text x="189" y="166.4">2026-08-11</text>
<text x="189" y="171.5">2026-08-10</text>
<text x="114.2" y="176.6">Main</text>
<text x="189" y="176.6">JLCPCB-002</text>
<text x="181.7" y="196.7">1</text>
<text x="211.4" y="196.7">1</text>
<text x="111.4" y="204.5">V0.1</text>
<text x="133.6" y="204.5">A4</text>
</g>
<g font-size="2.2" fill="#999">
<text x="135.9" y="11.3" transform="rotate(-90 135.9 11.3)">GND</text>
<text x="138.5" y="11.3" transform="rotate(-90 138.5 11.3)">RF</text>
<text x="134.9" y="16.8" transform="rotate(-90 134.9 16.8)">1</text>
<text x="137.5" y="16.8" transform="rotate(-90 137.5 16.8)">2</text>
<text x="139.4" y="19.7">PCBAntenna2.4Ghz</text>
<text x="195.3" y="106.1">5V</text>
<text x="201.7" y="104.8">1</text>
<text x="201.7" y="107.4">1</text>
<text x="194.1" y="113.7">GND</text>
<text x="195.3" y="108.6">D+</text>
<text x="195.3" y="111.2">D-</text>
<text x="201.7" y="112.5">1</text>
<text x="201.7" y="109.9">1</text>
</g>
<g font-size="2.2">
<text x="45.4" y="17.4">1</text>
<text x="106.9" y="16.2">GND</text>
<text x="112.9" y="14.9">21</text>
<text x="112.9" y="17.4">20</text>
<text x="45.4" y="20">2</text>
<text x="45.4" y="22.5">3</text>
<text x="47.7" y="18.7">PA11/X32KO/TMR2</text>
<text x="47.7" y="21.2">PA10/X32KI/TMR1</text>
<text x="47.7" y="23.8">VDCID</text>
<text x="86.8" y="23.8">PA14/MOSI/TXD0_/AIN4</text>
<text x="86.9" y="21.2">PA13/SCK0/PWM5/AIN3</text>
<text x="88.2" y="18.7">PA12/SCS/PWM4/AIN2</text>
<text x="112.9" y="20">19 PA13/LED</text>
<text x="112.9" y="22.5">18 PA14/SDA</text>
<text x="187.7" y="18.7">2</text>
<text x="187.7" y="23.8">3</text>
<text x="199.1" y="23.8">4</text>
<text x="199.1" y="18.7">1</text>
<text x="45.4" y="25.1">4</text>
<text x="45.4" y="27.6">5</text>
<text x="47.7" y="26.3">VSW</text>
<text x="47.7" y="28.9">VIO33/VDD33</text>
<text x="86.6" y="26.3">PA15/MISO/RXD0_/AIN5</text>
<text x="105" y="28.9">VDCIA</text>
<text x="112.9" y="25.1">17 PA15/SCL</text>
<text x="112.9" y="27.6">16</text>
<text x="45.4" y="30.1">6</text>
<text x="45.4" y="35.2">8</text>
<text x="47.7" y="31.4">PA8/RXD1</text>
<text x="47.7" y="33.9">PA9/TMR0/TXD1</text>
<text x="105.2" y="33.9">VINTA</text>
<text x="107.4" y="31.4">ANT</text>
<text x="112.9" y="35.2">13</text>
<text x="112.9" y="32.7">14</text>
<text x="112.9" y="30.1">15</text>
<text x="44.1" y="40.3">10</text>
<text x="45.4" y="37.8">9</text>
<text x="47.7" y="36.5">PB11/UD+/TMR2_</text>
<text x="47.7" y="39">PB10/UD-/TMR1_</text>
<text x="47.7" y="41.6">PB7/TXD0/PWM9</text>
<text x="93.7" y="41.6">PB4/RXD0/PWM7</text>
<text x="104.2" y="39">X32MO</text>
<text x="105.4" y="36.5">X32MI</text>
<text x="112.9" y="40.3">11</text>
<text x="112.9" y="37.8">12</text>
<text x="180" y="59.3">1</text>
<text x="201.8" y="59.3">8 PA15/SCL</text>
<text x="68.2" y="61.9">3</text>
<text x="70.5" y="63.2">VIN</text>
<text x="77.7" y="61.9">VOUT</text>
<text x="78.9" y="64.4">GND</text>
<text x="85" y="60.6">2</text>
<text x="85" y="63.2">1</text>
<text x="120.3" y="63.2">3</text>
<text x="122.6" y="64.4">VIN</text>
<text x="129.7" y="65.7">VOUT</text>
<text x="131.5" y="63.2">VSS</text>
<text x="137" y="61.9">1</text>
<text x="137" y="64.4">2</text>
<text x="180" y="61.9">2</text>
<text x="180" y="64.4">3</text>
<text x="182.3" y="60.6">SDA_B</text>
<text x="182.3" y="63.2">GND</text>
<text x="182.3" y="65.7">VCCA</text>
<text x="193.6" y="60.6">SCL_B</text>
<text x="194.5" y="63.2">VCCB</text>
<text x="197.5" y="65.7">OE</text>
<text x="201.8" y="61.9">7</text>
<text x="201.8" y="64.4">6</text>
<text x="180" y="67">4</text>
<text x="182.3" y="68.2">SDA_A</text>
<text x="193.6" y="68.2">SCL_A</text>
<text x="201.8" y="67">5</text>
<text x="49.2" y="91.1">1</text>
<text x="49.2" y="93.6">2</text>
<text x="51.5" y="92.4">N.C.</text>
<text x="51.5" y="94.9">VLED</text>
<text x="63.5" y="94.9">N.C</text>
<text x="63.5" y="92.4">N.C</text>
<text x="68.5" y="93.6">13</text>
<text x="68.5" y="91.1">14</text>
<text x="110.1" y="93.6">1</text>
<text x="112.4" y="94.9">SDO</text>
<text x="123.7" y="94.9">SDX</text>
<text x="129.4" y="93.6">14</text>
<text x="49.2" y="96.2">3</text>
<text x="49.2" y="98.7">4</text>
<text x="49.2" y="101.3">5</text>
<text x="51.5" y="97.4">PGND</text>
<text x="51.5" y="100">VLED</text>
<text x="62.3" y="100">INTB</text>
<text x="63.5" y="97.4">N.C</text>
<text x="68.5" y="101.3">10</text>
<text x="68.5" y="98.7">11</text>
<text x="68.5" y="96.2">12</text>
<text x="110.1" y="96.2">2</text>
<text x="110.1" y="98.7">3</text>
<text x="110.1" y="101.3">4</text>
<text x="112.4" y="97.4">ASDX</text>
<text x="112.4" y="100">ASCX</text>
<text x="123.7" y="100">CSB</text>
<text x="123.7" y="97.4">SCX</text>
<text x="129.4" y="101.3">11</text>
<text x="129.4" y="98.7">12</text>
<text x="129.4" y="96.2">13</text>
<text x="49.2" y="103.8">6</text>
<text x="49.2" y="106.3">7</text>
<text x="51.5" y="102.5">GND</text>
<text x="51.5" y="105.1">VDD</text>
<text x="51.5" y="107.6">N.C</text>
<text x="61.4" y="107.6">VREF</text>
<text x="62.8" y="102.5">SDA</text>
<text x="63" y="105.1">SCL</text>
<text x="68.5" y="106.3">8</text>
<text x="68.5" y="103.8">9</text>
<text x="110.1" y="103.8">5</text>
<text x="110.1" y="106.3">6</text>
<text x="112.4" y="102.5">INT1</text>
<text x="112.4" y="105.1">VDDIO</text>
<text x="112.4" y="107.6">GNDIO</text>
<text x="121.7" y="102.5">OSDO</text>
<text x="122" y="105.1">OCSB</text>
<text x="123.5" y="107.6">INT2</text>
<text x="129.4" y="106.3">9</text>
<text x="129.4" y="103.8">10</text>
<text x="158.4" y="103.3">4</text>
<text x="160.7" y="107.1">1</text>
<text x="160.7" y="102">4</text>
<text x="110.1" y="108.9">7</text>
<text x="112.4" y="110.1">GND</text>
<text x="123.6" y="110.1">VDD</text>
<text x="129.4" y="108.9">8</text>
<text x="158.4" y="108.4">1</text>
<text x="158.4" y="110.9">2</text>
<text x="160.7" y="109.7">2</text>
<text x="158.4" y="116">3</text>
<text x="160.7" y="114.7">3</text>
<text x="59.9" y="136.8">GND</text>
<text x="65.9" y="135.5">7</text>
<text x="49.2" y="143.2">3</text>
<text x="49.2" y="140.6">2</text>
<text x="49.2" y="138.1">1</text>
<text x="51.5" y="141.9">VOUT</text>
<text x="51.5" y="139.4">GND</text>
<text x="61.1" y="139.4">VIN</text>
<text x="61.2" y="141.9">SW</text>
<text x="65.9" y="138.1">6</text>
<text x="65.9" y="140.6">5</text>
<text x="65.9" y="143.2">4</text>
<text x="210.6" y="143.2">1</text>
<text x="214.4" y="143.2">2</text>
<text x="51.5" y="144.4">FB</text>
<text x="61.7" y="144.4">EN</text>
<text x="158.3" y="144.7" transform="rotate(-90 158.3 144.7)">5</text>
<text x="164.4" y="146.5">3</text>
<text x="164.4" y="149">2</text>
<text x="210.6" y="148.2">3</text>
<text x="214.4" y="148.2">4</text>
<text x="164.4" y="151.6">1</text>
<text x="158.3" y="156.1" transform="rotate(-90 158.3 156.1)">4</text>
</g>
<g font-size="2.2" fill="#000080">
<text x="46.7" y="12.1">U1</text>
<text x="189" y="15.9">X1</text>
<text x="23.8" y="23.6">3V</text>
<text x="32.8" y="18.5">C1</text>
<text x="143.2" y="23.6">3V</text>
<text x="177.5" y="23.6">C2</text>
<text x="209.3" y="23.6">C3</text>
<text x="23.9" y="33.7">C4</text>
<text x="201.7" y="33.7">GND</text>
<text x="126.7" y="38.8">C5</text>
<text x="134.4" y="38.8">C6</text>
<text x="147.1" y="38.8">C7</text>
<text x="23.9" y="45.1">GND</text>
<text x="211.8" y="52.8">C8</text>
<text x="20" y="57.8">3V</text>
<text x="55.7" y="59.1">SW_PWR</text>
<text x="69.6" y="57.8">U4</text>
<text x="93.6" y="56.6">3V</text>
<text x="110.3" y="57.8">SW_PWR</text>
<text x="121.7" y="59.1">U5</text>
<text x="146" y="57.8">1.8V</text>
<text x="161.3" y="59.1">1.8V PA14/SDA</text>
<text x="219.4" y="59.1">3V</text>
<text x="25.1" y="61.7">R2</text>
<text x="215.9" y="65.5">1.8V</text>
<text x="25.1" y="69.3">R3</text>
<text x="62" y="68">C10</text>
<text x="86.2" y="71.8">GND</text>
<text x="97.5" y="66.7">C11</text>
<text x="115.3" y="69.3">C12</text>
<text x="150.9" y="71.8">C13</text>
<text x="167.4" y="70.5">C14</text>
<text x="59.5" y="79.4">GND</text>
<text x="92.5" y="79.4">GND</text>
<text x="111.6" y="80.7">GND</text>
<text x="50.5" y="88.3">U7</text>
<text x="16.8" y="94.7">+5V</text>
<text x="111.5" y="90.9">U6</text>
<text x="176" y="95.9">BAT+</text>
<text x="93.6" y="99.8">3V</text>
<text x="101.4" y="101">GND</text>
<text x="143.2" y="99.8">3V</text>
<text x="156" y="99.8">CN1</text>
<text x="25.4" y="104.8">1.8V</text>
<text x="176.3" y="104.8">Q1</text>
<text x="212.4" y="102.3">+5V</text>
<text x="18.8" y="111.2">C17</text>
<text x="26.4" y="111.2">C18</text>
<text x="35.3" y="111.2">C19</text>
<text x="44.2" y="111.2">C20</text>
<text x="74.7" y="113.7">C21</text>
<text x="96.3" y="109.9">C15</text>
<text x="173.7" y="113.7">R1</text>
<text x="136.9" y="115">C16</text>
<text x="97.6" y="121.3">GND</text>
<text x="203" y="120.1">GND</text>
<text x="16.8" y="135.3">+5V</text>
<text x="50.5" y="132.8">U8</text>
<text x="86.1" y="135.3">SW_PWR</text>
<text x="70.9" y="140.4">L1</text>
<text x="129.3" y="140.4">LED1</text>
<text x="170.9" y="142.9">BAT+</text>
<text x="211.8" y="141.7">SW1</text>
<text x="18.8" y="149.3">C23</text>
<text x="31.5" y="149.3">C24</text>
<text x="36.6" y="146.7">R8</text>
<text x="46.7" y="148">R9 SSP8099-50YT</text>
<text x="70.9" y="145.5">R6</text>
<text x="92.5" y="144.2">C22</text>
<text x="159.8" y="144.2">SW2</text>
<text x="72.1" y="150.6">C25</text>
<text x="87.4" y="155.6">GND</text>
<text x="138.2" y="153.1">GND</text>
<text x="176.3" y="153.1">SW_PWR</text>
<text x="197.9" y="150.6">C9</text>
<text x="1" y="212.8">1</text>
<text x="1" y="215.3">1</text>
</g>
<g font-size="2.2" fill="#00f">
<text x="31.5" y="21">100nF</text>
<text x="212.4" y="18.5">XO</text>
<text x="118.5" y="29.9">ANT</text>
<text x="137.7" y="25.3" transform="rotate(-90 137.7 25.3)">ANT</text>
<text x="168.7" y="26.1">XI</text>
<text x="176.3" y="26.1">12pF</text>
<text x="189" y="29.9">32MHz</text>
<text x="208" y="26.1">12pF</text>
<text x="34" y="35">D+</text>
<text x="34" y="32.4">PA9/Button7</text>
<text x="120.8" y="35">XI</text>
<text x="22.6" y="36.3">100nF</text>
<text x="34" y="37.5">D-</text>
<text x="119.7" y="37.5">XO</text>
<text x="126.7" y="41.3">470nF 470nF</text>
<text x="145.8" y="41.3">100nF</text>
<text x="46.7" y="45.1">CH591D</text>
<text x="208" y="55.3">100nF</text>
<text x="30.9" y="62.9">PA14/SDA</text>
<text x="25.1" y="66.7">4.7k</text>
<text x="31.2" y="70.5">PA15/SCL</text>
<text x="60.7" y="70.5">4.7uF</text>
<text x="69.6" y="68">JTD6206S-3.0V</text>
<text x="96.3" y="69.3">4.7uF</text>
<text x="114" y="71.8">4.7uF</text>
<text x="121.7" y="69.3">XC6206P182MR</text>
<text x="172.5" y="66.7">SDA#</text>
<text x="181.4" y="71.8">TCA9406DCUR</text>
<text x="205" y="66.7">SCL#</text>
<text x="25.1" y="74.4">4.7k</text>
<text x="149.6" y="74.4">4.7uF</text>
<text x="166.1" y="73.1">100nF</text>
<text x="133.8" y="93.4">PA14/SDA</text>
<text x="134.1" y="95.9">PA15/SCL</text>
<text x="75.2" y="101">SDA#</text>
<text x="75.4" y="103.6">SCL#</text>
<text x="175" y="107.4">AO3401A</text>
<text x="206.4" y="107.4">D+</text>
<text x="16.3" y="113.7">10uF</text>
<text x="23.9" y="113.7">100nF</text>
<text x="34" y="113.7">4.7uF</text>
<text x="41.7" y="113.7">100nF</text>
<text x="50.5" y="111.2">MAX86916EFD+T</text>
<text x="95" y="112.5">100nF</text>
<text x="111.5" y="113.7">BMI270</text>
<text x="206.9" y="109.9">D-</text>
<text x="72.1" y="116.3">1uF</text>
<text x="135.6" y="117.5">100nF</text>
<text x="173.7" y="116.3">1M</text>
<text x="156" y="121.3">Battery</text>
<text x="73.4" y="142.9">2.2uH</text>
<text x="106.4" y="142.9">PA13/LED</text>
<text x="194.1" y="142.9">PA9/Button</text>
<text x="35.3" y="144.2">1M</text>
<text x="74.7" y="146.7">10k</text>
<text x="89.9" y="146.7">10uF</text>
<text x="117.9" y="146.7">33</text>
<text x="128" y="148">PA13</text>
<text x="16.3" y="151.8">10uF</text>
<text x="29" y="151.8">10uF</text>
<text x="46.7" y="150.6">249k</text>
<text x="72.1" y="153.1">10nF</text>
<text x="197.9" y="153.1">100nF</text>
<text x="209.3" y="150.6">TS-1928-B</text>
<text x="159.8" y="156.9">OFF|ON</text>
</g>
<g font-size="1.5" fill="#000080">
<text x="181.4" y="56.6">U3</text>
<text x="117.9" y="141.7">R5</text>
</g>
</svg>
